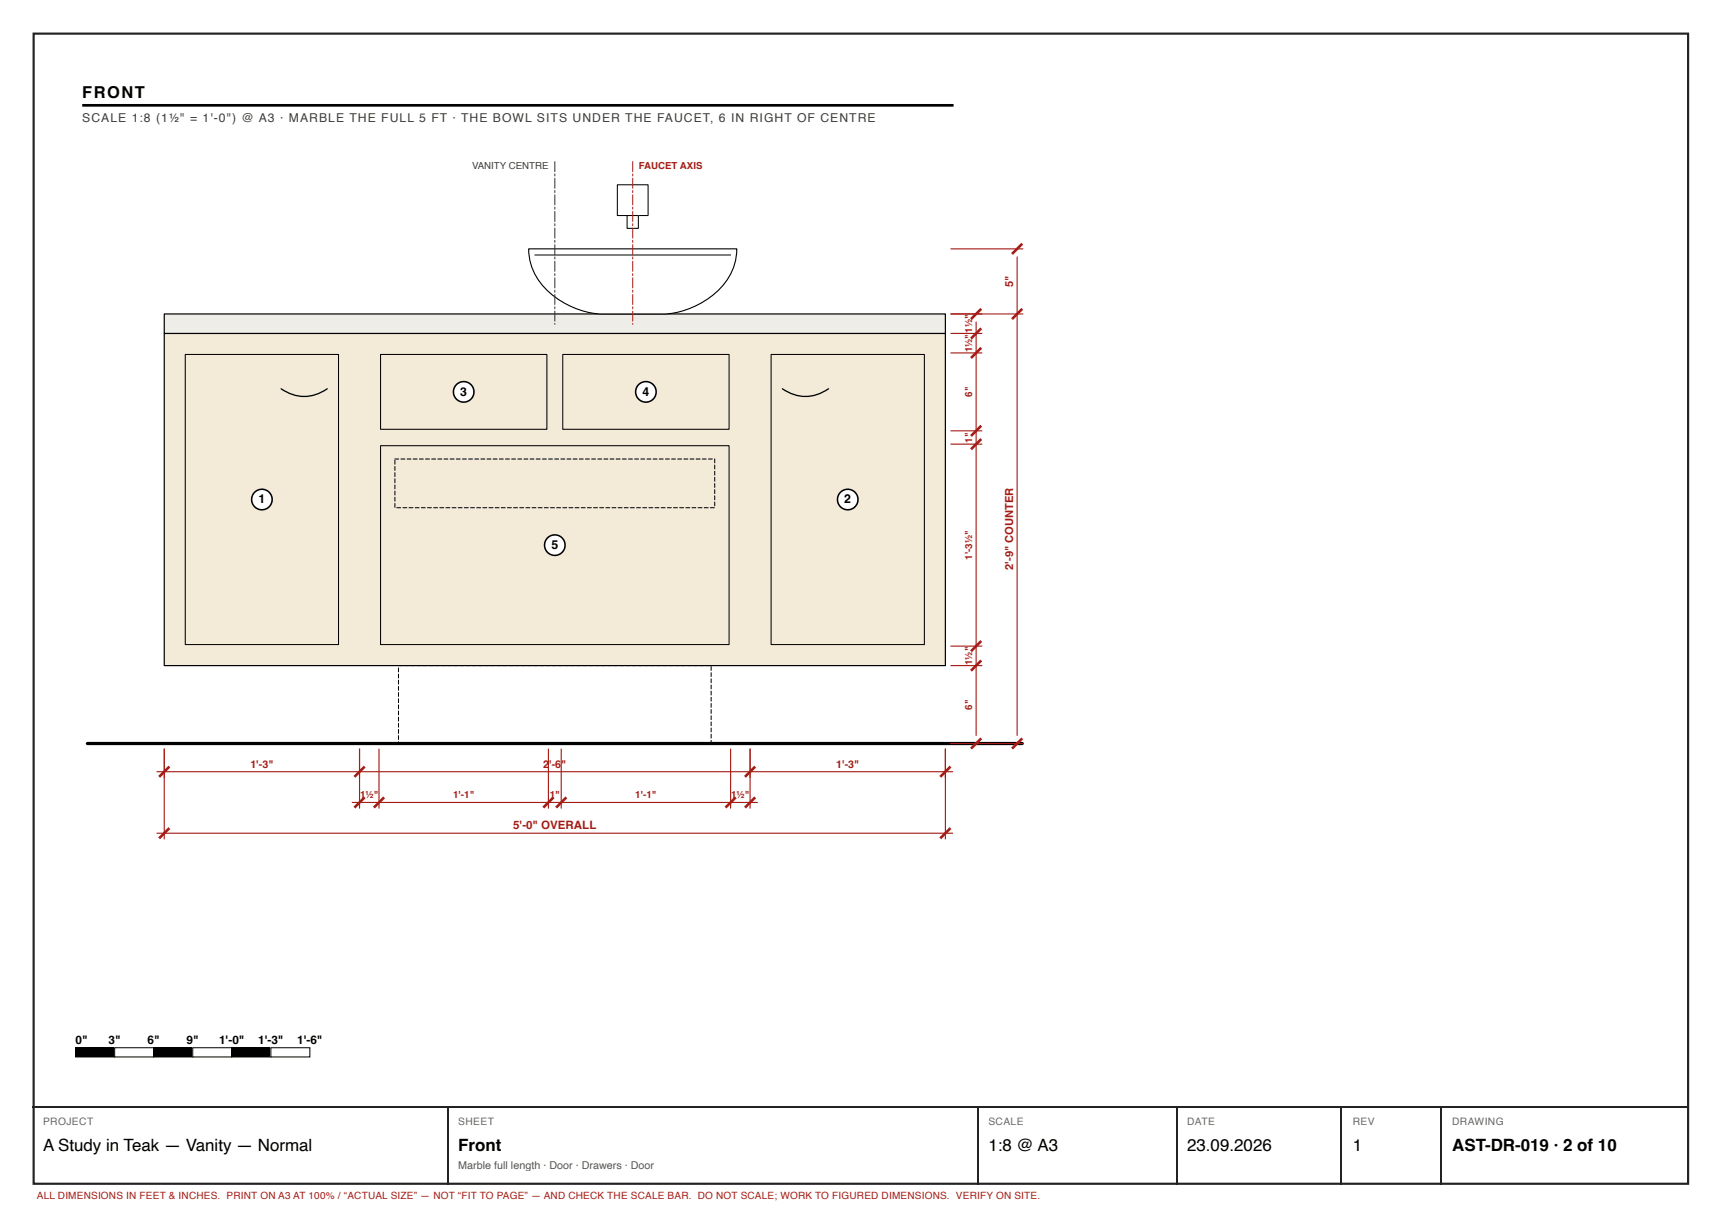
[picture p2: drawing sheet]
<svg xmlns="http://www.w3.org/2000/svg" width="420mm" height="297mm" viewBox="0 0 420 297" stroke-linecap="round" stroke-linejoin="round" font-family="sans-serif">
<path d="M8.2 8.2h403.5v280.5h-403.5z" fill="none" stroke="#222" stroke-width=".53"/>
<path d="M20.1 25.7h212.5" fill="none" stroke="#000" stroke-width=".66" stroke-linecap="butt"/>
<path d="M97.2 162.3h76.2v19h-76.2z" fill="#fff"/>
<path d="M98.6 162.2l1.1 .1-1 .1zM100.1 162.2l1.1 .1-1 .1zM101.6 162.2l1.1 .1-1 .1zM103.1 162.2l1.1 .1-1 .1zM104.6 162.2l1.1 .1-1 .1zM106.1 162.2l1.1 .1-1 .1zM107.6 162.2l1.1 .1-1 .1zM109.1 162.2l1.1 .1-1 .1zM110.6 162.2l1.1 .1-1 .1zM112.1 162.2l1.1 .1-1 .1zM113.6 162.2l1.1 .1-1 .1zM115.1 162.2l1.1 .1-1 .1zM116.6 162.2l1.1 .1-1 .1zM118.1 162.2l1.1 .1-1 .1zM119.6 162.2l1.1 .1-1 .1zM121.1 162.2l1.1 .1-1 .1zM122.6 162.2l1.1 .1-1 .1zM124.1 162.2l1.1 .1-1 .1zM125.6 162.2l1.1 .1-1 .1zM127.1 162.2l1.1 .1-1 .1zM128.6 162.2l1.1 .1-1 .1zM130.1 162.2l1.1 .1-1 .1zM131.6 162.2l1.1 .1-1 .1zM133.1 162.2l1.1 .1-1 .1zM134.6 162.2l1.1 .1-1 .1zM136.1 162.2l1.1 .1-1 .1zM137.6 162.2l1.1 .1-1 .1zM139.1 162.2l1.1 .1-1 .1zM140.6 162.2l1.1 .1-1 .1zM142.1 162.2l1.1 .1-1 .1zM143.6 162.2l1.1 .1-1 .1zM145.1 162.2l1.1 .1-1 .1zM146.6 162.2l1.1 .1-1 .1zM148.1 162.2l1.1 .1-1 .1zM149.6 162.2l1.1 .1-1 .1zM151.1 162.2l1.1 .1-1 .1zM152.6 162.2l1.1 .1-1 .1zM154.1 162.2l1.1 .1-1 .1zM155.6 162.2l1.1 .1-1 .1zM157.1 162.2l1.1 .1-1 .1zM158.6 162.2l1.1 .1-1 .1zM160.1 162.2l1.1 .1-1 .1zM161.6 162.2l1.1 .1-1 .1zM163.1 162.2l1.1 .1-1 .1zM164.6 162.2l1.1 .1-1 .1zM166.1 162.2l1.1 .1-1 .1zM167.6 162.2l1.1 .1-1 .1zM169.1 162.2l1.1 .1-1 .1zM170.6 162.2l1.1 .1-1 .1zM172.1 162.2l1.1 .1-1 .1zM173.3 162.5l.3 .1-.2 1zM173.3 164l.3 .1-.2 1zM173.3 165.5l.3 .1-.2 1zM173.3 167l.3 .1-.2 1zM173.3 168.5l.3 .1-.2 1zM173.3 170l.3 .1-.2 1zM173.3 171.5l.3 .1-.2 1zM173.3 173l.3 .1-.2 1zM173.3 174.5l.3 .1-.2 1zM173.3 176l.3 .1-.2 1zM173.3 177.5l.3 .1-.2 1zM173.3 179l.3 .1-.2 1zM173.3 180.5l.3 .1-.2 .8-.2-.1 .1-.1 .1 .1h-.1zM171.7 181.2l1.1 .1-1 .1zM170.2 181.2l1.1 .1-1 .1zM168.7 181.2l1.1 .1-1 .1zM167.2 181.2l1.1 .1-1 .1zM165.7 181.2l1.1 .1-1 .1zM164.2 181.2l1.1 .1-1 .1zM162.7 181.2l1.1 .1-1 .1zM161.2 181.2l1.1 .1-1 .1zM159.7 181.2l1.1 .1-1 .1zM158.2 181.2l1.1 .1-1 .1zM156.7 181.2l1.1 .1-1 .1zM155.2 181.2l1.1 .1-1 .1zM153.7 181.2l1.1 .1-1 .1zM152.2 181.2l1.1 .1-1 .1zM150.7 181.2l1.1 .1-1 .1zM149.2 181.2l1.1 .1-1 .1zM147.7 181.2l1.1 .1-1 .1zM146.2 181.2l1.1 .1-1 .1zM144.7 181.2l1.1 .1-1 .1zM143.2 181.2l1.1 .1-1 .1zM141.7 181.2l1.1 .1-1 .1zM140.2 181.2l1.1 .1-1 .1zM138.7 181.2l1.1 .1-1 .1zM137.2 181.2l1.1 .1-1 .1zM135.7 181.2l1.1 .1-1 .1zM134.2 181.2l1.1 .1-1 .1zM132.7 181.2l1.1 .1-1 .1zM131.2 181.2l1.1 .1-1 .1zM129.7 181.2l1.1 .1-1 .1zM128.2 181.2l1.1 .1-1 .1zM126.7 181.2l1.1 .1-1 .1zM125.2 181.2l1.1 .1-1 .1zM123.7 181.2l1.1 .1-1 .1zM122.2 181.2l1.1 .1-1 .1zM120.7 181.2l1.1 .1-1 .1zM119.2 181.2l1.1 .1-1 .1zM117.7 181.2l1.1 .1-1 .1zM116.2 181.2l1.1 .1-1 .1zM114.7 181.2l1.1 .1-1 .1zM113.2 181.2l1.1 .1-1 .1zM111.7 181.2l1.1 .1-1 .1zM110.2 181.2l1.1 .1-1 .1zM108.7 181.2l1.1 .1-1 .1zM107.2 181.2l1.1 .1-1 .1zM105.7 181.2l1.1 .1-1 .1zM104.2 181.2l1.1 .1-1 .1zM102.7 181.2l1.1 .1-1 .1zM101.2 181.2l1.1 .1-1 .1zM99.7 181.2l1.1 .1-1 .1zM98.2 181.2l1.1 .1-1 .1zM97.1 180.8l.2 .1-.1 .4 .5-.1 .1 .2h-.7zM97.1 179.3l.2 .1-.1 1zM97.1 177.8l.2 .1-.1 1zM97.1 176.3l.2 .1-.1 1zM97.1 174.8l.2 .1-.1 1zM97.1 173.3l.2 .1-.1 1zM97.1 171.8l.2 .1-.1 1zM97.1 170.3l.2 .1-.1 1zM97.1 168.8l.2 .1-.1 1zM97.1 167.3l.2 .1-.1 1zM97.1 165.8l.2 .1-.1 1zM97.1 164.3l.2 .1-.1 1zM97.1 162.8l.2 .1-.1 1zM97.1 162.2l1.1 .1-1 .1z" fill="#000"/>
<path d="M40.1 81.3h190.5v81h-190.5z" fill="#f3ead8"/>
<path d="M40.1 81.3h190.5v81h-190.5z" fill="none" stroke="#000" stroke-width=".29"/>
<path d="M40.1 76.6h190.5v4.7h-190.5z" fill="#efede7"/>
<path d="M40.1 76.6h190.5v4.7h-190.5z" fill="none" stroke="#000" stroke-width=".29"/>
<path d="M45.2 86.4h37.4v70.8h-37.4z" fill="#f3ead8"/>
<path d="M45.2 86.4h37.4v70.8h-37.4z" fill="none" stroke="#000" stroke-width=".25"/>
<path d="M68.6 94.8a9.4 9.4 0 0 0 11.2 0" fill="none" stroke="#000" stroke-width=".31"/>
<path d="M188.1 86.4h37.3v70.8h-37.3z" fill="#f3ead8"/>
<path d="M188.1 86.4h37.3v70.8h-37.3z" fill="none" stroke="#000" stroke-width=".25"/>
<path d="M190.8 94.8a9.4 9.4 0 0 0 11.3 0" fill="none" stroke="#000" stroke-width=".31"/>
<path d="M92.8 86.4h40.6v18.3h-40.6z" fill="#f3ead8"/>
<path d="M92.8 86.4h40.6v18.3h-40.6z" fill="none" stroke="#000" stroke-width=".25"/>
<path d="M137.2 86.4h40.6v18.3h-40.6z" fill="#f3ead8"/>
<path d="M137.2 86.4h40.6v18.3h-40.6z" fill="none" stroke="#000" stroke-width=".25"/>
<path d="M92.8 108.7h85v48.5h-85z" fill="#f3ead8"/>
<path d="M92.8 108.7h85v48.5h-85z" fill="none" stroke="#000" stroke-width=".25"/>
<path d="M97.7 111.8l1.1 .1-1 .2zM99.2 111.8l1.1 .1-1 .2zM100.7 111.8l1.1 .1-1 .2zM102.2 111.8l1.1 .1-1 .2zM103.7 111.8l1.1 .1-1 .2zM105.2 111.8l1.1 .1-1 .2zM106.7 111.8l1.1 .1-1 .2zM108.2 111.8l1.1 .1-1 .2zM109.7 111.8l1.1 .1-1 .2zM111.2 111.8l1.1 .1-1 .2zM112.7 111.8l1.1 .1-1 .2zM114.2 111.8l1.1 .1-1 .2zM115.7 111.8l1.1 .1-1 .2zM117.2 111.8l1.1 .1-1 .2zM118.7 111.8l1.1 .1-1 .2zM120.2 111.8l1.1 .1-1 .2zM121.7 111.8l1.1 .1-1 .2zM123.2 111.8l1.1 .1-1 .2zM124.7 111.8l1.1 .1-1 .2zM126.2 111.8l1.1 .1-1 .2zM127.7 111.8l1.1 .1-1 .2zM129.2 111.8l1.1 .1-1 .2zM130.7 111.8l1.1 .1-1 .2zM132.2 111.8l1.1 .1-1 .2zM133.7 111.8l1.1 .1-1 .2zM135.2 111.8l1.1 .1-1 .2zM136.7 111.8l1.1 .1-1 .2zM138.2 111.8l1.1 .1-1 .2zM139.7 111.8l1.1 .1-1 .2zM141.2 111.8l1.1 .1-1 .2zM142.7 111.8l1.1 .1-1 .2zM144.2 111.8l1.1 .1-1 .2zM145.7 111.8l1.1 .1-1 .2zM147.2 111.8l1.1 .1-1 .2zM148.7 111.8l1.1 .1-1 .2zM150.2 111.8l1.1 .1-1 .2zM151.7 111.8l1.1 .1-1 .2zM153.2 111.8l1.1 .1-1 .2zM154.7 111.8l1.1 .1-1 .2zM156.2 111.8l1.1 .1-1 .2zM157.7 111.8l1.1 .1-1 .2zM159.2 111.8l1.1 .1-1 .2zM160.7 111.8l1.1 .1-1 .2zM162.2 111.8l1.1 .1-1 .2zM163.7 111.8l1.1 .1-1 .2zM165.2 111.8l1.1 .1-1 .2zM166.7 111.8l1.1 .1-1 .2zM168.2 111.8l1.1 .1-1 .2zM169.7 111.8l1.1 .1-1 .2zM171.2 111.8l1.1 .1-1 .2zM172.7 111.8l1.1 .1-1 .2zM174.2 111.8l.2 .1-.1 1.1zM174.2 113.3l.2 .1-.1 1.1zM174.2 114.8l.2 .1-.1 1.1zM174.2 116.3l.2 .1-.1 1.1zM174.2 117.8l.2 .1-.1 1.1zM174.2 119.3l.2 .1-.1 1.1zM174.2 120.8l.2 .1-.1 1.1zM174.2 122.3l.2 .1-.1 1.1zM173.2 123.7l1.1 .1-1 .1zM171.7 123.7l1.1 .1-1 .1zM170.2 123.7l1.1 .1-1 .1zM168.7 123.7l1.1 .1-1 .1zM167.2 123.7l1.1 .1-1 .1zM165.7 123.7l1.1 .1-1 .1zM164.2 123.7l1.1 .1-1 .1zM162.7 123.7l1.1 .1-1 .1zM161.2 123.7l1.1 .1-1 .1zM159.7 123.7l1.1 .1-1 .1zM158.2 123.7l1.1 .1-1 .1zM156.7 123.7l1.1 .1-1 .1zM155.2 123.7l1.1 .1-1 .1zM153.7 123.7l1.1 .1-1 .1zM152.2 123.7l1.1 .1-1 .1zM150.7 123.7l1.1 .1-1 .1zM149.2 123.7l1.1 .1-1 .1zM147.7 123.7l1.1 .1-1 .1zM146.2 123.7l1.1 .1-1 .1zM144.7 123.7l1.1 .1-1 .1zM143.2 123.7l1.1 .1-1 .1zM141.7 123.7l1.1 .1-1 .1zM140.2 123.7l1.1 .1-1 .1zM138.7 123.7l1.1 .1-1 .1zM137.2 123.7l1.1 .1-1 .1zM135.7 123.7l1.1 .1-1 .1zM134.2 123.7l1.1 .1-1 .1zM132.7 123.7l1.1 .1-1 .1zM131.2 123.7l1.1 .1-1 .1zM129.7 123.7l1.1 .1-1 .1zM128.2 123.7l1.1 .1-1 .1zM126.7 123.7l1.1 .1-1 .1zM125.2 123.7l1.1 .1-1 .1zM123.7 123.7l1.1 .1-1 .1zM122.2 123.7l1.1 .1-1 .1zM120.7 123.7l1.1 .1-1 .1zM119.2 123.7l1.1 .1-1 .1zM117.7 123.7l1.1 .1-1 .1zM116.2 123.7l1.1 .1-1 .1zM114.7 123.7l1.1 .1-1 .1zM113.2 123.7l1.1 .1-1 .1zM111.7 123.7l1.1 .1-1 .1zM110.2 123.7l1.1 .1-1 .1zM108.7 123.7l1.1 .1-1 .1zM107.2 123.7l1.1 .1-1 .1zM105.7 123.7l1.1 .1-1 .1zM104.2 123.7l1.1 .1-1 .1zM102.7 123.7l1.1 .1-1 .1zM101.2 123.7l1.1 .1-1 .1zM99.7 123.7l1.1 .1-1 .1zM98.2 123.7l1.1 .1-1 .1zM96.7 123.7l1.1 .1-1 .1zM96.2 122.7l.2 .1-.1 1zM96.2 121.2l.2 .1-.1 1zM96.2 119.7l.2 .1-.1 1zM96.2 118.2l.2 .1-.1 1zM96.2 116.7l.2 .1-.1 1zM96.2 115.2l.2 .1-.1 1zM96.2 113.7l.2 .1-.1 1zM96.2 112.2l.2 .1-.1 1zM96.2 111.8l1.1 .1-1 .2z" fill="#000"/>
<path d="M128.9 60.7h50.8a15.3 15.3 0 0 1-8.5 13.1 20.1 20.1 0 0 1-9.3 2.8h-15.2a20.2 20.2 0 0 1-16.1-9.4 13.2 13.2 0 0 1-1.7-6.5z" fill="#fff"/>
<path d="M128.9 60.7h50.8a15.3 15.3 0 0 1-8.5 13.1 20.1 20.1 0 0 1-9.3 2.8h-15.2a20.2 20.2 0 0 1-16.1-9.4 13.2 13.2 0 0 1-1.7-6.5z" fill="none" stroke="#000" stroke-width=".27"/>
<path d="M130.4 62.2h47.8" fill="none" stroke="#000" stroke-width=".25"/>
<path d="M150.6 45.1h7.5v7.5h-7.5z" fill="#fff"/>
<path d="M150.6 45.1h7.5v7.5h-7.5z" fill="none" stroke="#000" stroke-width=".25"/>
<path d="M152.9 52.6h2.8v3.1h-2.8z" fill="#fff"/>
<path d="M152.9 52.6h2.8v3.1h-2.8z" fill="none" stroke="#000" stroke-width=".25"/>
<path d="M21.3 181.3h228" fill="none" stroke="#000" stroke-width=".79"/>
<path d="M154.2 39.3l.2 .1-.1 2.6zM154.2 42.3l.2 .1-.1 .6zM154.2 43.4l.2 .1-.1 2.5zM154.2 46.4l.2 .1-.1 .6zM154.2 47.4l.2 .1-.1 2.6zM154.2 50.4l.2 .1-.1 .6zM154.2 51.5l.2 .1-.1 2.5zM154.2 54.5l.2 .1-.1 .6zM154.2 55.5l.2 .1-.1 2.6zM154.2 58.5l.2 .1-.1 .6zM154.2 59.6l.2 .1-.1 2.5zM154.2 62.6l.2 .1-.1 .6zM154.2 63.6l.2 .1-.1 2.6zM154.2 66.6l.2 .1-.1 .6zM154.2 67.7l.2 .1-.1 2.5zM154.2 70.7l.2 .1-.1 .6zM154.2 71.7l.2 .1-.1 2.6zM154.2 74.7l.2 .1-.1 .6zM154.2 75.8l.2 .1-.1 2.5zM154.2 78.8h.2v.4l-.2-.1z" fill="#a51d17"/>
<path d="M135.2 39.3l.2 .1-.1 2.6zM135.2 42.3l.2 .1-.1 .6zM135.2 43.4l.2 .1-.1 2.5zM135.2 46.4l.2 .1-.1 .6zM135.2 47.4l.2 .1-.1 2.6zM135.2 50.4l.2 .1-.1 .6zM135.2 51.5l.2 .1-.1 2.5zM135.2 54.5l.2 .1-.1 .6zM135.2 55.5l.2 .1-.1 2.6zM135.2 58.5l.2 .1-.1 .6zM135.2 59.6l.2 .1-.1 2.5zM135.2 62.6l.2 .1-.1 .6zM135.2 63.6l.2 .1-.1 2.6zM135.2 66.6l.2 .1-.1 .6zM135.2 67.7l.2 .1-.1 2.5zM135.2 70.7l.2 .1-.1 .6zM135.2 71.7l.2 .1-.1 2.6zM135.2 74.7l.2 .1-.1 .6zM135.2 75.8l.2 .1-.1 2.5zM135.2 78.8h.2v.4l-.2-.1z" fill="#333"/>
<g fill="none" stroke="#a51d17" stroke-width=".28">
<path d="M231.8 76.6h17.8M231.8 60.7h17.8M238.1 78.4v101M248.1 62.6v116.8M231.8 86.1h7.8M231.8 81.3h7.8M231.8 108.3h7.8M231.8 105.1h7.8M231.8 157.6h7.8M231.8 162.3h7.8M38.2 188.2h194.2M40.1 182.6v22.1"/>
<path d="M85.8 195.7h99M87.7 182.6v14.6M92.4 182.6v14.6M133.7 182.6v14.6M136.9 182.6v14.6M178.2 182.6v14.6M182.9 182.6v14.6M230.6 182.6v22.1M231.8 181.3h17.8M38.2 203.2h194.2"/>
</g>
<g fill="none" stroke="#a51d17" stroke-width=".64" stroke-linecap="butt">
<path d="M249.3 59.4l-2.5 2.5M239.3 75.3l-2.5 2.5M249.3 75.3l-2.5 2.5M239.3 84.8l-2.5 2.5M239.3 80.1l-2.5 2.5M239.3 107.1l-2.5 2.5M239.3 103.8l-2.5 2.5M239.3 156.3l-2.5 2.5M239.3 161.1l-2.5 2.5M41.3 186.9l-2.5 2.5M88.9 186.9l-2.5 2.5M88.9 194.4l-2.5 2.5"/>
<path d="M93.7 194.4l-2.5 2.5M135 194.4l-2.5 2.5M138.1 194.4l-2.5 2.5M179.4 194.4l-2.5 2.5M184.2 186.9l-2.5 2.5M184.2 194.4l-2.5 2.5M231.8 186.9l-2.5 2.5M239.3 180.1l-2.5 2.5M249.3 180.1l-2.5 2.5M41.3 201.9l-2.5 2.5M231.8 201.9l-2.5 2.5"/>
</g>
<circle cx="63.9" cy="121.8" r="2.5" fill="#fff"/>
<circle cx="63.9" cy="121.8" r="2.5" fill="none" stroke="#000" stroke-width=".37"/>
<circle cx="206.7" cy="121.8" r="2.5" fill="#fff"/>
<circle cx="206.7" cy="121.8" r="2.5" fill="none" stroke="#000" stroke-width=".37"/>
<circle cx="113.1" cy="95.6" r="2.5" fill="#fff"/>
<circle cx="113.1" cy="95.6" r="2.5" fill="none" stroke="#000" stroke-width=".37"/>
<circle cx="157.5" cy="95.6" r="2.5" fill="#fff"/>
<circle cx="157.5" cy="95.6" r="2.5" fill="none" stroke="#000" stroke-width=".37"/>
<circle cx="135.3" cy="132.9" r="2.5" fill="#fff"/>
<circle cx="135.3" cy="132.9" r="2.5" fill="none" stroke="#000" stroke-width=".37"/>
<path d="M18.4 255.5h9.6v2.2h-9.6z" fill="#000"/>
<path d="M18.4 255.5h9.6v2.2h-9.6z" fill="none" stroke="#000" stroke-width=".25"/>
<path d="M28 255.5h9.5v2.2h-9.5z" fill="#fff"/>
<path d="M28 255.5h9.5v2.2h-9.5zM37.5 255.5h9.5v2.2h-9.5z" fill="none" stroke="#000" stroke-width=".25"/>
<path d="M37.5 255.5h9.5v2.2h-9.5z" fill="#000"/>
<path d="M47 255.5h9.5v2.2h-9.5z" fill="#fff"/>
<path d="M47 255.5h9.5v2.2h-9.5zM56.5 255.5h9.5v2.2h-9.5z" fill="none" stroke="#000" stroke-width=".25"/>
<path d="M56.5 255.5h9.5v2.2h-9.5z" fill="#000"/>
<path d="M66.1 255.5h9.5v2.2h-9.5z" fill="#fff"/>
<path d="M66.1 255.5h9.5v2.2h-9.5z" fill="none" stroke="#000" stroke-width=".25"/>
<path d="M7.9 270h404.1M109.1 270.1v18.8M238.5 270.1v18.8M286.9 270.1v18.8M327.2 270.1v18.8M351.5 270.1v18.8" fill="none" stroke="#222" stroke-width=".26"/>
<g font-size="4.1">
<text x="10.5" y="280.7">A Study in Teak — Vanity — Normal</text>
<text x="111.8" y="280.7">Front</text>
<text x="241" y="280.7">1:8 @ A3</text>
<text x="289.5" y="280.7">23.09.2026</text>
<text x="329.9" y="280.7">1</text>
<text x="354.1" y="280.7">AST-DR-019 · 2 of 10</text>
</g>
<text font-size="4" x="20.1" y="23.8">FRONT</text>
<text font-size="3" fill="#3d3d3d" x="20.1" y="29.8">SCALE 1:8 (1½&quot; = 1'-0&quot;) @ A3 · MARBLE THE FULL 5 FT · THE BOWL SITS UNDER THE FAUCET, 6 IN RIGHT OF CENTRE</text>
<g font-size="3">
<text x="112.2" y="96.5">3</text>
<text x="156.7" y="96.5">4</text>
<text x="63" y="122.7">1</text>
<text x="205.9" y="122.7">2</text>
<text x="134.5" y="133.9">5</text>
</g>
<g font-size="2.9">
<text x="18.4" y="254.5">0&quot;</text>
<text x="26.5" y="254.5">3&quot;</text>
<text x="36" y="254.5">6&quot;</text>
<text x="45.5" y="254.5">9&quot;</text>
<text x="53.4" y="254.5">1'-0&quot;</text>
<text x="62.9" y="254.5">1'-3&quot;</text>
<text x="72.5" y="254.5">1'-6&quot;</text>
</g>
<text font-size="2.8" fill="#a51d17" x="125.2" y="202.2">5'-0&quot; OVERALL</text>
<g font-size="2.7" fill="#a51d17">
<text x="247.1" y="70" transform="rotate(-90 247.1 70)">5&quot;</text>
<text x="247.1" y="138.9" transform="rotate(-90 247.1 138.9)">2'-9&quot; COUNTER</text>
</g>
<g font-size="2.6" fill="#a51d17">
<text x="61.1" y="187.2">1'-3&quot;</text>
<text x="132.5" y="187.2">2</text>
<text x="133.9" y="187.2">'-6</text>
<text x="136.9" y="187.2">&quot;</text>
<text x="203.9" y="187.2">1'-3&quot;</text>
</g>
<text font-size="2.6" fill="#555" x="111.8" y="285">Marble full length · Door · Drawers · Door</text>
<g font-size="2.5" fill="#666">
<text x="10.5" y="274.4">PROJECT</text>
<text x="111.8" y="274.4">SHEET</text>
<text x="241" y="274.4">SCALE</text>
<text x="289.5" y="274.4">DATE</text>
<text x="329.9" y="274.4">REV</text>
<text x="354.1" y="274.4">DRAWING</text>
</g>
<text font-size="2.4" fill="#3d3d3d" x="115.1" y="41.3">VANITY CENTRE</text>
<g font-size="2.4" fill="#a51d17">
<text x="155.8" y="41.3">FAUCET AXIS</text>
<text x="237.1" y="81.2" transform="rotate(-90 237.1 81.2)">1½&quot;</text>
<text x="237.1" y="85.9" transform="rotate(-90 237.1 85.9)">1½&quot;</text>
<text x="237.1" y="96.8" transform="rotate(-90 237.1 96.8)">6&quot;</text>
<text x="237.1" y="107.9" transform="rotate(-90 237.1 107.9)">1&quot;</text>
<text x="237.1" y="136.5" transform="rotate(-90 237.1 136.5)">1'-3½&quot;</text>
<text x="237.1" y="162.2" transform="rotate(-90 237.1 162.2)">1½&quot;</text>
<text x="237.1" y="173" transform="rotate(-90 237.1 173)">6&quot;</text>
<text x="87.8" y="194.7">1½&quot;</text>
<text x="110.5" y="194.7">1'-1&quot;</text>
<text x="134.1" y="194.7">1&quot;</text>
<text x="154.9" y="194.7">1'-1&quot;</text>
<text x="178.3" y="194.7">1½&quot;</text>
<text x="9" y="292.4">ALL DIMENSIONS IN FEET &amp; INCHES. PRINT ON A3 AT 100% / “ACTUAL SIZE” — NOT “FIT TO PAGE” — AND CHECK THE SCALE BAR. DO NOT SCALE; WORK TO FIGURED DIMENSIONS. VERIFY ON SITE.</text>
</g>
</svg>
